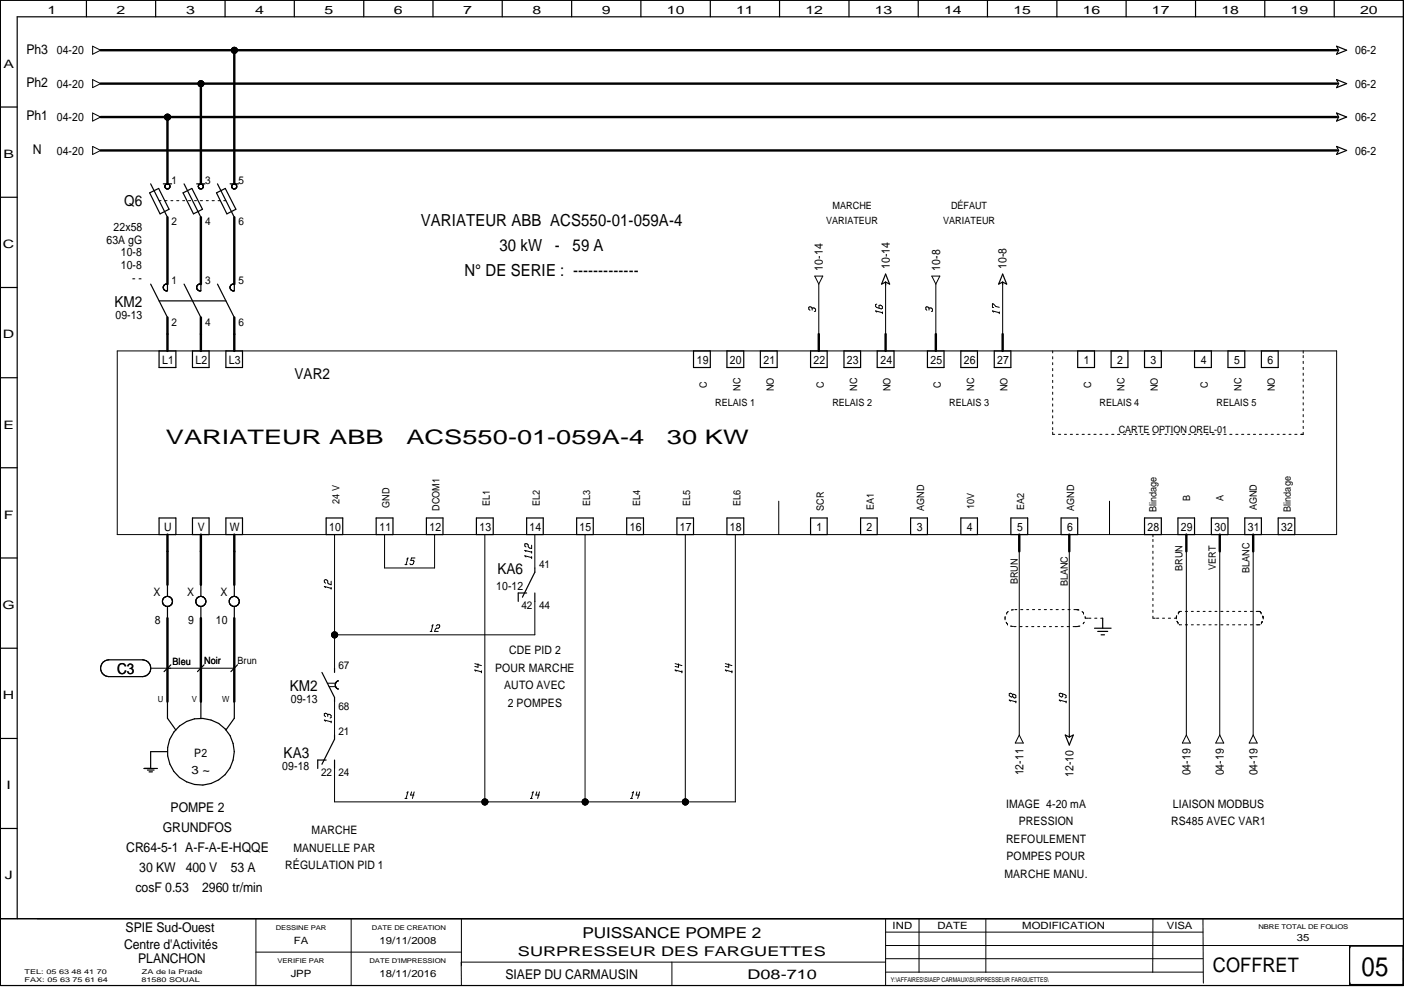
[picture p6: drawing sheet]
<svg xmlns="http://www.w3.org/2000/svg" width="297mm" height="210mm" viewBox="0 0 297 210" stroke-linecap="round" stroke-linejoin="round" font-family="sans-serif">
<g fill="none" stroke="#000" stroke-width=".21">
<path d="M19.6 9.8l1.7 .8-1.7 .9zM19.6 16.8l1.7 .9-1.7 .8zM19.6 31l1.7 .8-1.7 .9zM19.6 23.9l1.7 .9-1.7 .8zM33.7 42.5h.4M34.9 42.5h.4M36.1 42.5h.5M37.4 42.5h.4M38.6 42.5h.5M39.9 42.5h.4M41.1 42.5h.5M42.4 42.5h.4"/>
<path d="M43.6 42.5h.5M44.9 42.5h.4M46.1 42.5h.5M47.3 42.5h.5M172.4 58.4h1.7l-.9 1.7zM197.1 58.4h1.7l-.8 1.7zM24.8 74.3h258v38.8h-258zM171.8 65.2l-.4-.3-.3 .1v.4l.3 .3M171.8 65.2v.4M171.8 65.2h.5l.2 .2v.4l-.2 .1M173.2 60.1v10.6M185.5 66l-.3-.2 1.5 .4"/>
<path d="M185.5 64.3l-.3 .1v.5l.3 .2 .9 .3 .3-.2v-.3l-.5-.3h-.2v.6M186.7 66v.4M187.4 60.1v10.6M196.6 65.2l-.5-.3-.2 .1v.4l.2 .3M196.6 65.2v.4M196.6 65.2h.5l.2 .2v.4l-.2 .1M198 60.1v10.6M210.2 66l-.2-.2 1.4 .4M211.4 66v.4M211.4 65l-.7-.1-.7-.6v.7l.2 .1M212.1 60.1v10.6M222.7 74.3v.4"/>
<path d="M222.7 75.5v.4M222.7 76.8v.4M222.7 78v.4M222.7 79.2v.5M275.7 74.3v.4M275.7 75.2v.5M275.7 76.5v.4M275.7 77.7v.5M275.7 79v.4M222.7 80.5v.4M222.7 81.7v.5M222.7 83v.4"/>
<path d="M222.7 84.2v.5M222.7 85.5v.4M222.7 86.7v.5M222.7 88v.4M222.7 89.2v.5M222.7 90.5v.4M222.7 91.4v.5h.4M223.9 91.9h.5M225.2 91.9h.4M226.4 91.9h.5M227.7 91.9h.4M228.9 91.9h.5"/>
<path d="M230.2 91.9h.4M231.4 91.9h.5M232.7 91.9h.4M233.9 91.9h.5M235.2 91.9h.5M236.4 91.9h.5M237.7 91.9h.5M238.9 91.9h.5M240.2 91.9h.5M241.4 91.9h.5M242.7 91.9h.5M243.9 91.9h.5"/>
<path d="M245.2 91.9h.5M246.5 91.9h.4M247.7 91.9h.5M249 91.9h.4M250.2 91.9h.5M251.5 91.9h.4M252.7 91.9h.4M254 91.9h.4M255.2 91.9h.4M256.5 91.9h.4M257.7 91.9h.4M258.9 91.9h.5"/>
<path d="M260.2 91.9h.4M261.4 91.9h.5M262.7 91.9h.4M263.9 91.9h.5M265.2 91.9h.4M266.4 91.9h.5M267.7 91.9h.4M268.9 91.9h.5M270.2 91.9h.4M271.4 91.9h.5M272.7 91.9h.4M273.9 91.9h.5"/>
<path d="M275.7 91.5v.4h-.5M275.7 80.2v.5M275.7 81.5v.4M275.7 82.7v.5M275.7 84v.4M275.7 85.2v.5M275.7 86.5v.4M275.7 87.7v.5M275.7 89v.4M275.7 90.2v.5M70.8 113.1v28.3M81.4 113.1v7.1h10.5v-7.1"/>
<path d="M85.7 119.5h.4M86.1 118.3l.2-.2-.4 1.4M87.8 118.1h-.7l-.2 .5h.6v.7l-.3 .2h-.4l-.1-.2M102.6 113.1v56.6M111.3 117.9l-.3-.3 1.5 .4M111.3 116.7l-.3-.2 1.5 .3M112.5 115.4v.7l-.5-.1-.2-.3v-.4l-.5-.3-.3 .1v.4l.3 .2M112.5 116.7v.4M112.5 117.8v.4M113.2 113.1v7.1M123.8 113.1v56.6M145 113.1v56.6"/>
<path d="M155.6 113.1v56.6h-84.8v-7.1M164.8 106v7.1M215.6 116.7v38.8M226.2 116.7v38.8M234.7 106v7.1M243.9 113.1v.5M243.9 114.1v.5M243.9 115.4v.4M243.9 116.6v.5M243.9 117.9v.4M243.9 119.1v.5M251 116.7v38.8"/>
<path d="M258.1 116.7v38.8M265.1 116.7v38.8M68.9 124.3l-.3-.2 1.5 .4M70.1 123v.7l-.8-.3v-.5l-.4-.3-.3 .2v.3l.3 .3M70.1 124.3v.4M91 133.6h.4M91.4 132.5l.2-.3-.4 1.4M92.3 132.5l.2-.3h.4l.1 .3-.3 .4h-.4l-.2 .2-.2 .5h.8M113.2 127.3v7h-42.4M212.6 130.9h.1M212.7 130.5l-.1 .4M212.8 131.7l.3 .3"/>
<path d="M213 129.8h.1M213.1 132h.1M213.3 129.4l-.3 .4M213.8 132.5h.4M214.3 132.5h.1M214.4 129l-.4 .1M214.5 132.6h.5M214.7 129h.4M215.8 132.6h.4M215.9 129h.5M217 132.6h.5M217.2 129h.4"/>
<path d="M218.3 132.6h.4M218.4 129h.5M219.5 132.6h.5M219.7 129h.4M220.8 132.6h.4M220.9 129h.5M222 132.6h.5M222.2 129h.4M223.3 132.6h.4M223.4 129h.5M224.5 132.6h.5M224.7 129h.4"/>
<path d="M225.8 132.6h.4M225.9 129h.5M227 132.6h1M227.2 129h.9M227.8 129l.5 .1M227.8 132.5h.2M228 132.5h.1M228.5 132.5h-.4M228.9 129.4l.3 .4M229.2 129.8h.1M229.4 131.7l-.3 .3M229.6 130.5v.4"/>
<path d="M229.8 130.8h.4M230.4 130.8h.4M231.6 130.8h.5M232.9 130.8h.4M243.9 130.4v.4h.5M243.9 120.4v.4M243.9 121.6v.5M243.9 122.9v.4M243.9 124.1v.5M243.9 125.4v.4M243.9 126.6v.5M243.9 127.9v.4"/>
<path d="M243.9 129.1v.5M244.7 130.8h.4M246 130.8h.4M247.2 130.8h.4M248.5 130.8h.4M248.9 130.7h.1M249 130.3l-.1 .4M249 131.4l.1 .2M249 131.5l.1 .1M249.1 131.6l.2 .2M249.2 131.7h.1M249.3 131.8h.1"/>
<path d="M249.3 129.7h.1M249.5 129.5l-.2 .2M249.5 129.5h.1M249.6 132.2h.4M250 129.4l-.5 .1M250.8 132.2h.4M250.8 129.4h.4M252 132.2h.5M252 129.4h.5M253.3 132.2h.4M253.3 129.4h.4M254.5 132.2h.5"/>
<path d="M254.5 129.4h.5M255.8 132.2h.4M255.8 129.4h.4M257 132.2h.5M257 129.4h.5M258.3 132.2h.4M258.3 129.4h.4M259.5 132.2h.5M259.5 129.4h.5M260.8 132.2h.4M260.8 129.4h.4M262 132.2h.5"/>
<path d="M262 129.4h.5M263.3 132.2h.4M263.3 129.4h.4M264.5 132.2h.5M264.5 129.4h.5M265.8 129.4h.7l.3 .3M266.6 132.2h-.8M266.8 129.7h.1M266.9 131.8h.1M267 131.5v.1M267.1 131.5l-.2 .3M267.2 130.3v.5"/>
<path d="M267.2 130.8h.1M31.9 141.4h17.7M68.9 152.6l-.3-.2 1.5 .3M69.3 144.6h1.7M69.3 151.2l.3-.1 .5 .3v.4l-.3 .1M69.3 151.2l-.4-.3-.3 .1v.4l.3 .2M69.3 151.2v.4M69.6 145.3h1.4M70.1 152.6v.4M70.8 148.5v7M100.5 140.4l1.4 .4M100.7 142l-.2-.2 1.4 .4"/>
<path d="M101.1 140.5v.7l-.6-.2M101.9 141.9v.5M142.8 140.4l1.5 .4M143.1 142l-.3-.2 1.5 .4M143.5 140.5v.7l-.7-.2M144.3 141.9v.5M153.5 140.4l1.4 .4M153.7 142l-.2-.2 1.4 .4M154.2 140.5v.7l-.7-.2M154.9 141.9v.5M213.8 148.4l-.3-.3 1.4 .4M214.2 147h.5l.2 .2v.4l-.2 .1-.5-.3"/>
<path d="M214.2 147l-.4-.3-.3 .1v.4l.3 .2 .2 .1 .2-.1M214.2 147v.4M214.9 148.3v.4M215.6 155.5l.9 1.7h-1.7zM224.4 148.4l-.3-.3 1.4 .4M224.8 146.8v.6l-.2 .1-.5-.3v-.4l.3-.1 .9 .3 .2 .2v.4l-.2 .1M225.5 148.3v.4M251 155.5l.8 1.7h-1.7zM258.1 155.5l.8 1.7h-1.7zM265.1 155.5l.9 1.7h-1.7zM85.7 169h.4M86.1 167.8l.2-.2-.4 1.4"/>
<path d="M87.1 167.6l-.2 .6h.7M87.6 167.6l-.4 1.4M112.2 169h.4M112.6 167.8l.2-.2-.4 1.4M113.6 167.6l-.2 .6h.7M114.1 167.6l-.4 1.4M133.4 169h.4M133.7 167.8l.3-.2-.4 1.4M134.7 167.6l-.1 .6h.7M135.3 167.6l-.4 1.4M54.1 194.4v14.1M74.3 194.4v14.1"/>
<path d="M97.6 194.4v9.9M187.4 194.4v14.1M187.4 197.2h67.1M194.4 194.4v11.3M208.6 194.4v11.3M243.9 194.4v11.3M254.5 194.4l.1 13.6M.1 208.5v-14.1h296.8v14.1M54.1 201.5h43.5M97.6 203.6v4.9M97.6 203.6h89.8M142.2 203.6v4.9"/>
<path d="M187.4 200.1h109.5M187.4 202.9h67.1M187.4 205.7h67.1"/>
</g>
<g fill="none" stroke="#000" stroke-width=".25">
<path d="M.1 0h296.8v208.5h-296.8zM18.3 0v3.6M32.9 0v3.6M47.6 0v3.6M62.3 0v3.6M77 0v3.6M91.6 0v3.6M106.3 0v3.6M120.9 0v3.6M135.6 0v3.6M150.3 0v3.6M164.9 0v3.6"/>
<path d="M179.6 0v3.6M194.3 0v3.6M208.9 0v3.6M223.6 0v3.6M238.2 0v3.6M252.9 0v3.6M267.6 0v3.6M282.3 0v3.6M282.8 16.8l2.1 .9-2.1 .8 .4-.8zM282.8 17.7h.4M282.8 9.8l2.1 .8-2.1 .9 .4-.9zM282.8 10.6h.4"/>
<path d="M296.9 3.6h-293.3v190.8M.1 22.6h3.5M31.9 38.9l3.5 7.1M34.5 38.9h1.8M34.9 39.6h.1M35 39.2h.1M35 39.8h.1M35.1 39h.1M35.2 38.9l-.3 .5 .1 .4 .3 .2 .4-.1M35.3 38.9h.1M35.5 38.9h.1M35.6 38.9l.3 .2"/>
<path d="M35.7 39.9h.1M35.9 39.2v.5l-.2 .2M35.9 39.1v.1M35.9 39.6h.1M35.9 39.2v.1M38.9 38.9l3.6 7.1M41.6 38.9h1.8M42.1 39.8l.2 .2 .4-.1M42.1 39.1l-.2 .3 .2 .4M42.1 39.1h.1M42.1 39.8h.1M42.4 38.9l-.3 .2"/>
<path d="M42.6 38.9h.1M42.7 39.9h.1M42.7 38.9l.2 .2M42.9 39.1l.1 .5-.2 .3M42.9 39.2h.1M46 38.9l3.6 7.1M48.7 38.9h1.8M49.1 39.7h.1M49.1 39.8h.1M49.3 39h.1M49.3 39l-.3 .4 .1 .4M49.4 38.9l-.1 .1"/>
<path d="M49.7 38.9h.1M49.8 38.9l.1 .2M49.9 39.1h.1M50 39.2l.1 .4-.3 .3-.4 .1-.3-.2M50 39.1v.1M282.8 31l2.1 .8-2.1 .9 .4-.9zM282.8 31.8h.4M282.8 23.9l2.1 .9-2.1 .8 .4-.8zM282.8 24.8h.4M.1 41.7h3.5M31.7 40.8l1.9-.9 2.2 4.4-1.9 1zM38.7 40.8l1.9-.9 2.2 4.4-1.9 1z"/>
<path d="M45.8 40.8l1.9-.9 2.2 4.4-1.9 1zM187.4 58l.8 2.1-.8-.4-.9 .4zM187.4 59.7v.4M212.1 59.7v.4M212.1 58l.9 2.1-.9-.4-.8 .4zM.1 60.8h3.5M.1 79.9h3.5M31.9 60.1l3.5 7.1M33.7 74.3h3.5v3.5h-3.5zM33.7 63.7h14.1M34.8 61.4h.1M35 60.2l.4-.1v1.4h-.4l-.4-.3"/>
<path d="M35 60.1l-.3 .3-.2 .3 .2 .6M38.9 60.1l3.6 7.1M40.7 74.3h3.5v3.5h-3.5zM41.9 61.4l-.3-.4 .1-.5 .3-.3 .5-.1v1.4h-.4M41.9 61.4h.1M41.9 61.4l.2 .1M41.9 60.2h.1M42 61.5h.1M42.1 61.5h.1M42.1 60.1v.1M46 60.1l3.6 7.1M47.8 74.3h3.5v3.5h-3.5z"/>
<path d="M48.8 61.2v.1M48.9 61.4h.1M49.1 61.5h.1M49.1 60.2l.5-.1v1.4h-.5M49.2 60.1l-.4 .3-.1 .3v.4l.4 .4M146.7 74.3h3.6v3.5h-3.6zM153.8 74.3h3.5v3.5h-3.5zM160.9 74.3h3.5v3.5h-3.5zM171.5 74.3h3.5v3.5h-3.5zM178.6 74.3h3.5v3.5h-3.5zM185.6 74.3h3.5v3.5h-3.5zM187.4 60.1h.1"/>
<path d="M196.2 74.3h3.5v3.5h-3.5zM203.3 74.3h3.5v3.5h-3.5zM210.4 74.3h3.5v3.5h-3.5zM228 74.3h3.6v3.5h-3.6zM235.1 74.3h3.5v3.5h-3.5zM242.1 74.3h3.6v3.5h-3.6zM252.7 74.3h3.6v3.5h-3.6zM259.8 74.3h3.6v3.5h-3.6zM266.9 74.3h3.5v3.5h-3.5zM.1 99h3.5M.1 118.1h3.5M33.7 109.6h3.5v3.5h-3.5z"/>
<path d="M40.7 109.6h3.5v3.5h-3.5zM47.8 109.6h3.5v3.5h-3.5zM69 109.6h3.5v3.5h-3.5zM79.6 109.6h3.5v3.5h-3.5zM90.2 109.6h3.5v3.5h-3.5zM100.8 109.6h3.5v3.5h-3.5zM111.4 109.6h3.5v3.5h-3.5zM122 109.6h3.5v3.5h-3.5zM132.6 109.6h3.5v3.5h-3.5zM143.2 109.6h3.5v3.5h-3.5zM153.8 109.6h3.5v3.5h-3.5zM171.5 109.6h3.5v3.5h-3.5z"/>
<path d="M182.1 109.6h3.5v3.5h-3.5zM192.7 109.6h3.5v3.5h-3.5zM203.3 109.6h3.5v3.5h-3.5zM213.9 109.6h3.5v3.5h-3.5zM224.5 109.6h3.5v3.5h-3.5zM242.1 109.6h3.6v3.5h-3.6zM249.2 109.6h3.5v3.5h-3.5zM256.3 109.6h3.5v3.5h-3.5zM263.4 109.6h3.5v3.5h-3.5zM270.4 109.6h3.5v3.5h-3.5zM.1 137.2h3.5M34.4 127.6h.1"/>
<path d="M34.5 126.9h-.1M34.7 126.5h-.1M35 126.3h.1M35.4 123.7v2.5M35.4 128.3v2.5M36.4 126.7v.1M42.1 126.3h.1M42.5 123.7v2.5M42.5 128.3v2.5M48.6 126.9h.1M48.6 127.6h.1M49.1 126.3h.1"/>
<path d="M49.6 123.7v2.5M49.6 128.3v2.5M111.4 125.5h-1.8v1.8M113.2 120.2v.9l-2.7 5.3M113.2 125.5v1.8M231.6 132.9h3.5M232.2 133.6h2.2M233 134.3h.7M233.3 130.8v2.1M.1 156.3h3.5M21.8 140.1l1.1-.5h7.4l1 .4 .3 .4 .3 .7a1.56 1.56 0 0 1-.5 1.5l-.4 .4-.7 .2h-7.4a1.79 1.79 0 0 1-1.5-2.4zM35.4 159h-3.5v3.6"/>
<path d="M35.4 148.5v3.5l1.8 2.5M36.1 140.7l-1.4 1.4M42.5 148.5v3.5M43.2 140.7l-1.4 1.4M49.6 148.5v3.5l-1.8 2.5M50.2 140.7l-1.4 1.4M68.1 142.3l2.7 5.3v.9M70.8 141.4v.9M70.8 155.5v.9l-2.7 5.3M71 144.6v.1M71 145.2h.1M71 144.5a.91 .91 0 0 0 .4 1.3h.1"/>
<path d="M71 144.5h.1M71.5 144.1l-.5 .4M71.5 145.8h.1M225.4 155.5l.8 .5 .9-.5-.9 2.1zM226.2 155.5v.5M.1 175.3h3.5M30.5 162.6h2.8M31.2 162.9h1.4M31.5 163.3h.8M69 160.8h-1.8v1.8M70.8 160.8v1.8M.1 194.4h296.8"/>
<path d="M285.5 200.2h11.3v8.1h-11.3zM285.6 200.1v.4M285.6 208v.4"/>
<circle cx="42.5" cy="17.7" r=".62"/>
<circle cx="49.6" cy="10.6" r=".62"/>
<circle cx="35.4" cy="24.8" r=".62"/>
<circle cx="35.4" cy="127.3" r="1.06"/>
<circle cx="42.5" cy="127.2" r="1.06"/>
<circle cx="49.6" cy="127.2" r="1.07"/>
<circle cx="70.8" cy="134.3" r=".62"/>
<circle cx="42.5" cy="159" r="7.1"/>
<circle cx="102.6" cy="169.7" r=".62"/>
<circle cx="123.8" cy="169.7" r=".62"/>
<circle cx="145" cy="169.7" r=".62"/>
</g>
<g fill="none" stroke="#000" stroke-width=".51">
<path d="M21.3 17.7h261.5M21.3 10.6h261.5M42.5 17.7v21.2M49.6 10.6v28.3M21.3 24.8h261.5M21.3 31.8h261.5M35.4 24.8v14.1M35.4 46v14.1M42.5 46v14.1M49.6 46v14.1M35.4 67.2v7.1M42.5 67.2v7.1"/>
<path d="M49.6 67.2v7.1M173.2 70.7v3.6M187.4 70.7v3.6M198 70.7v3.6M212.1 70.7v3.6M35.4 113.1v10.6M42.5 113.1v10.6M49.6 113.1v10.6M215.6 113.1v3.6M226.2 113.1v3.6M251 113.1v3.6M258.1 113.1v3.6"/>
<path d="M265.1 113.1v3.6M35.4 130.8v17.7M42.5 130.8v17.7M49.6 130.8v17.7"/>
</g>
<g fill="#000">
<circle cx="42.5" cy="17.7" r=".62"/>
<circle cx="49.6" cy="10.6" r=".62"/>
<circle cx="35.4" cy="24.8" r=".62"/>
<circle cx="70.8" cy="134.3" r=".62"/>
<circle cx="102.6" cy="169.7" r=".62"/>
<circle cx="123.8" cy="169.7" r=".62"/>
<circle cx="145" cy="169.7" r=".62"/>
</g>
<text font-size="5.7" x="288.1" y="206.4">05</text>
<g font-size="4.2">
<text x="35.1" y="94">VARIATEUR ABB</text>
<text x="86" y="94">ACS550-01-059A-4</text>
<text x="141.1" y="94">30 KW</text>
<text x="256.6" y="205.7">COFFRET</text>
</g>
<g font-size="3.5">
<text x="89" y="47.8">VARIATEUR ABB ACS550-01-059A-4</text>
<text x="105.7" y="53">30 kW</text>
<text x="117.4" y="53">-</text>
<text x="121.2" y="53">59 A</text>
<text x="98.3" y="58.3">N° DE SERIE : -------------</text>
</g>
<g font-size="3.2">
<text x="26.3" y="43.7">Q6</text>
<text x="24.2" y="64.9">KM2</text>
<text x="62.3" y="80.2">VAR2</text>
<text x="105.2" y="121.4">KA6</text>
<text x="24.8" y="142.6">C3</text>
<text x="61.3" y="146.2">KM2</text>
<text x="60" y="160.3">KA3</text>
<text x="123.2" y="198.5">PUISSANCE POMPE 2</text>
</g>
<g font-size="2.8">
<text x="5.6" y="11.3">Ph3</text>
<text x="5.6" y="18.4">Ph2</text>
<text x="5.6" y="25.5">Ph1</text>
<text x="6.9" y="32.6">N</text>
<text x="36.1" y="171.8">POMPE 2</text>
<text x="34.5" y="176">GRUNDFOS</text>
<text x="26.7" y="180.3">CR64-5-1 A-F-A-E-HQQE</text>
<text x="29.5" y="184.5">30 KW</text>
<text x="39.3" y="184.5">400 V</text>
<text x="48.8" y="184.5">53 A</text>
<text x="28.7" y="188.8">cosF 0.53</text>
<text x="42.8" y="188.8">2960 tr/min</text>
<text x="26.6" y="197.1">SPIE Sud-Ouest</text>
<text x="26.2" y="200.7">Centre d'Activités</text>
<text x="29.2" y="203.8">PLANCHON</text>
<text x="109.6" y="202.2">SURPRESSEUR DES FARGUETTES</text>
<text x="106.9" y="207.1">SIAEP DU CARMAUSIN</text>
<text x="158.1" y="207.1">D08-710</text>
</g>
<g font-size="2.5">
<text x="10" y="3">1</text>
<text x="24.7" y="3">2</text>
<text x="39.4" y="3">3</text>
<text x="54" y="3">4</text>
<text x="68.7" y="3">5</text>
<text x="83.4" y="3">6</text>
<text x="98" y="3">7</text>
<text x="112.7" y="3">8</text>
<text x="127.3" y="3">9</text>
<text x="141.1" y="3">10</text>
<text x="155.7" y="3">11</text>
<text x="170.4" y="3">12</text>
<text x="185.1" y="3">13</text>
<text x="199.7" y="3">14</text>
<text x="214.4" y="3">15</text>
<text x="229.1" y="3">16</text>
<text x="243.7" y="3">17</text>
<text x="258.4" y="3">18</text>
<text x="273" y="3">19</text>
<text x="287.7" y="3">20</text>
<text x="12" y="11.5">04-20</text>
<text x="286.7" y="11.5">06-2</text>
<text x=".7" y="14.4">A</text>
<text x="12" y="18.6">04-20</text>
<text x="286.7" y="18.6">06-2</text>
<text x="12" y="25.7">04-20</text>
<text x="286.7" y="25.7">06-2</text>
<text x=".7" y="33.4">B</text>
<text x="12" y="32.7">04-20</text>
<text x="286.7" y="32.7">06-2</text>
<text x=".6" y="52.5">C</text>
<text x="22.5" y="51.6">63A gG</text>
<text x="24" y="49">22x58</text>
<text x="25.6" y="54.3">10-8</text>
<text x="25.6" y="56.9">10-8</text>
<text x="27.9" y="59.6">- -</text>
<text x="174.1" y="57.3" transform="rotate(-90 174.1 57.3)">10-14</text>
<text x="188.3" y="56.9" transform="rotate(-90 188.3 56.9)">10-14</text>
<text x="198.9" y="57.3" transform="rotate(-90 198.9 57.3)">10-8</text>
<text x="213" y="56.9" transform="rotate(-90 213 56.9)">10-8</text>
<text x=".6" y="71.6">D</text>
<text x="24.4" y="67.5">09-13</text>
<text x="34.3" y="77">L1</text>
<text x="41.4" y="77">L2</text>
<text x="48.4" y="77">L3</text>
<text x="147.4" y="77">19</text>
<text x="154.4" y="77">20</text>
<text x="161.5" y="77">21</text>
<text x="172.1" y="77">22</text>
<text x="179.2" y="77">23</text>
<text x="186.3" y="77">24</text>
<text x="196.8" y="77">25</text>
<text x="203.9" y="77">26</text>
<text x="211" y="77">27</text>
<text x="229.3" y="77">1</text>
<text x="236.3" y="77">2</text>
<text x="243.4" y="77">3</text>
<text x="254" y="77">4</text>
<text x="261.1" y="77">5</text>
<text x="268.2" y="77">6</text>
<text x=".7" y="90.7">E</text>
<text x=".8" y="109.8">F</text>
<text x="34.8" y="112.4">U</text>
<text x="41.9" y="112.4">V</text>
<text x="48.6" y="112.4">W</text>
<text x="69.6" y="112.4">10</text>
<text x="80.3" y="112.4">11</text>
<text x="90.8" y="112.4">12</text>
<text x="101.4" y="112.4">13</text>
<text x="112.1" y="112.4">14</text>
<text x="122.6" y="112.4">15</text>
<text x="133.3" y="112.4">16</text>
<text x="143.8" y="112.4">17</text>
<text x="154.4" y="112.4">18</text>
<text x="172.8" y="112.4">1</text>
<text x="183.3" y="112.4">2</text>
<text x="194" y="112.4">3</text>
<text x="204.6" y="112.4">4</text>
<text x="215.2" y="112.4">5</text>
<text x="225.8" y="112.4">6</text>
<text x="242.8" y="112.4">28</text>
<text x="249.8" y="112.4">29</text>
<text x="256.9" y="112.4">30</text>
<text x="264" y="112.4">31</text>
<text x="271.1" y="112.4">32</text>
<text x="105" y="124.8">10-12</text>
<text x=".5" y="128.9">G</text>
<text x="32.5" y="126">X</text>
<text x="39.6" y="126">X</text>
<text x="46.6" y="126">X</text>
<text x="32.8" y="132">8</text>
<text x="39.8" y="132">9</text>
<text x="45.6" y="132">10</text>
<text x="104.8" y="142.1">POUR MARCHE</text>
<text x="107.7" y="138.4">CDE PID 2</text>
<text x=".6" y="147.9">H</text>
<text x="61.5" y="148.8">09-13</text>
<text x="106.7" y="145.8">AUTO AVEC</text>
<text x="107.4" y="149.5">2 POMPES</text>
<text x="41.1" y="160.1">P2</text>
<text x="1.4" y="167">I</text>
<text x="40.5" y="163.8">3 ~</text>
<text x="59.7" y="162.9">09-18</text>
<text x="216.5" y="164.1" transform="rotate(-90 216.5 164.1)">12-11</text>
<text x="227.1" y="164.4" transform="rotate(-90 227.1 164.4)">12-10</text>
<text x="251.9" y="164.1" transform="rotate(-90 251.9 164.1)">04-19</text>
<text x="258.9" y="164.1" transform="rotate(-90 258.9 164.1)">04-19</text>
<text x="266" y="164.1" transform="rotate(-90 266 164.1)">04-19</text>
<text x="212.8" y="170.9">IMAGE 4-20 mA</text>
<text x="248.2" y="170.9">LIAISON MODBUS</text>
<text x="65.9" y="176.6">MARCHE</text>
<text x="212.8" y="178.3">REFOULEMENT</text>
<text x="215.5" y="174.6">PRESSION</text>
<text x="247.8" y="174.7">RS485 AVEC VAR1</text>
<text x="60.4" y="184">RÉGULATION PID 1</text>
<text x="62.1" y="180.3">MANUELLE PAR</text>
<text x="212.5" y="185.8">MARCHE MANU.</text>
<text x="213" y="182">POMPES POUR</text>
<text x="1" y="186.1">J</text>
</g>
<g font-size="2.3">
<text x="36.3" y="39">1</text>
<text x="43.4" y="39">3</text>
<text x="50.5" y="39">5</text>
<text x="36.3" y="47.7">2</text>
<text x="43.4" y="47.7">4</text>
<text x="50.5" y="47.7">6</text>
<text x="36.3" y="60.2">1</text>
<text x="43.4" y="60.2">3</text>
<text x="50.5" y="60.2">5</text>
<text x="36.3" y="68.9">2</text>
<text x="43.4" y="68.9">4</text>
<text x="50.5" y="68.9">6</text>
<text x="114" y="120.3">41</text>
<text x="110.3" y="128.9">42 44</text>
<text x="71.6" y="141.5">67</text>
<text x="71.6" y="150.2">68</text>
<text x="71.6" y="155.6">21</text>
<text x="67.9" y="164.3">22 24</text>
</g>
<g font-size="2.1">
<text x="174.8" y="47.4">VARIATEUR</text>
<text x="176.1" y="44.2">MARCHE</text>
<text x="199.6" y="47.4">VARIATEUR</text>
<text x="201.2" y="44.2">DÉFAUT</text>
<text x="149.6" y="82" transform="rotate(-90 149.6 82)">C</text>
<text x="156.6" y="82.7" transform="rotate(-90 156.6 82.7)">NC</text>
<text x="163.7" y="82.8" transform="rotate(-90 163.7 82.8)">NO</text>
<text x="174.3" y="82" transform="rotate(-90 174.3 82)">C</text>
<text x="181.4" y="82.7" transform="rotate(-90 181.4 82.7)">NC</text>
<text x="188.4" y="82.8" transform="rotate(-90 188.4 82.8)">NO</text>
<text x="199" y="82" transform="rotate(-90 199 82)">C</text>
<text x="206.1" y="82.7" transform="rotate(-90 206.1 82.7)">NC</text>
<text x="213.2" y="82.8" transform="rotate(-90 213.2 82.8)">NO</text>
<text x="230.8" y="82" transform="rotate(-90 230.8 82)">C</text>
<text x="237.9" y="82.7" transform="rotate(-90 237.9 82.7)">NC</text>
<text x="245" y="82.8" transform="rotate(-90 245 82.8)">NO</text>
<text x="255.6" y="82" transform="rotate(-90 255.6 82)">C</text>
<text x="262.6" y="82.7" transform="rotate(-90 262.6 82.7)">NC</text>
<text x="269.7" y="82.8" transform="rotate(-90 269.7 82.8)">NO</text>
<text x="151.3" y="85.9">RELAIS 1</text>
<text x="176.1" y="85.9">RELAIS 2</text>
<text x="200.8" y="85.9">RELAIS 3</text>
<text x="232.6" y="85.9">RELAIS 4</text>
<text x="257.4" y="85.9">RELAIS 5</text>
<text x="236.7" y="91.6">CARTE OPTION OREL-01</text>
<text x="71.8" y="106.6" transform="rotate(-90 71.8 106.6)">24 V</text>
<text x="82.4" y="107.5" transform="rotate(-90 82.4 107.5)">GND</text>
<text x="103.6" y="107.1" transform="rotate(-90 103.6 107.1)">EL1</text>
<text x="114.2" y="107.1" transform="rotate(-90 114.2 107.1)">EL2</text>
<text x="124.8" y="107.1" transform="rotate(-90 124.8 107.1)">EL3</text>
<text x="135.4" y="107.1" transform="rotate(-90 135.4 107.1)">EL4</text>
<text x="146" y="107.1" transform="rotate(-90 146 107.1)">EL5</text>
<text x="156.6" y="107.1" transform="rotate(-90 156.6 107.1)">EL6</text>
<text x="184.9" y="107.9" transform="rotate(-90 184.9 107.9)">EA1</text>
<text x="206.1" y="107.8" transform="rotate(-90 206.1 107.8)">10V</text>
<text x="216.7" y="107.9" transform="rotate(-90 216.7 107.9)">EA2</text>
<text x="251.8" y="106" transform="rotate(-90 251.8 106)">B</text>
<text x="258.8" y="106" transform="rotate(-90 258.8 106)">A</text>
<text x="265.9" y="108" transform="rotate(-90 265.9 108)">AGND</text>
<text x="93" y="108.1" transform="rotate(-90 93 108.1)">DCOM1</text>
<text x="174.3" y="108.1" transform="rotate(-90 174.3 108.1)">SCR</text>
<text x="195.5" y="108.1" transform="rotate(-90 195.5 108.1)">AGND</text>
<text x="227.3" y="108.1" transform="rotate(-90 227.3 108.1)">AGND</text>
<text x="244.7" y="108.3" transform="rotate(-90 244.7 108.3)">Blindage</text>
<text x="273.1" y="108.3" transform="rotate(-90 273.1 108.3)">Blindage</text>
<text x="215.3" y="123.6" transform="rotate(-90 215.3 123.6)">BRUN</text>
<text x="225.9" y="124.1" transform="rotate(-90 225.9 124.1)">BLANC</text>
<text x="250.2" y="120.8" transform="rotate(-90 250.2 120.8)">BRUN</text>
<text x="257.3" y="120.6" transform="rotate(-90 257.3 120.6)">VERT</text>
<text x="264.3" y="121.2" transform="rotate(-90 264.3 121.2)">BLANC</text>
<text x="36.5" y="140.7">Bleu</text>
<text x="43.2" y="140.5">Noir</text>
<text x="50.2" y="140.5">Brun</text>
<text x="188.8" y="196.5">IND</text>
<text x="198.3" y="196.5">DATE</text>
<text x="216.3" y="196.5">MODIFICATION</text>
<text x="246.8" y="196.5">VISA</text>
<text x="62.1" y="199.7">FA</text>
<text x="80.3" y="199.7">19/11/2008</text>
<text x="274.4" y="199.1">35</text>
<text x="61.5" y="206.8">JPP</text>
<text x="80.3" y="206.8">18/11/2016</text>
</g>
<g font-size="1.8">
<text x="33.4" y="148.5">U</text>
<text x="40.6" y="148.5">V</text>
<text x="47" y="148.5">W</text>
</g>
<g font-size="1.4">
<text x="58.3" y="196.7">DESSINE PAR</text>
<text x="78.7" y="196.7">DATE DE CREATION</text>
<text x="266.2" y="196.5">NBRE TOTAL DE FOLIOS</text>
<text x="58.7" y="203.8">VERIFIE PAR</text>
<text x="78.2" y="203.8">DATE D'IMPRESSION</text>
<text x="5.2" y="207.8">FAX: 05 63 75 61 64</text>
<text x="5.2" y="206">TEL: 05 63 48 41 70</text>
<text x="29.9" y="207.8">81580 SOUAL</text>
<text x="30" y="206.1">ZA de la Prade</text>
<text x="188.5" y="207.8">Y:\AFFAIRES\SIAEP CARMAUX\SURPRESSEUR FARGUETTES\</text>
</g>
</svg>
